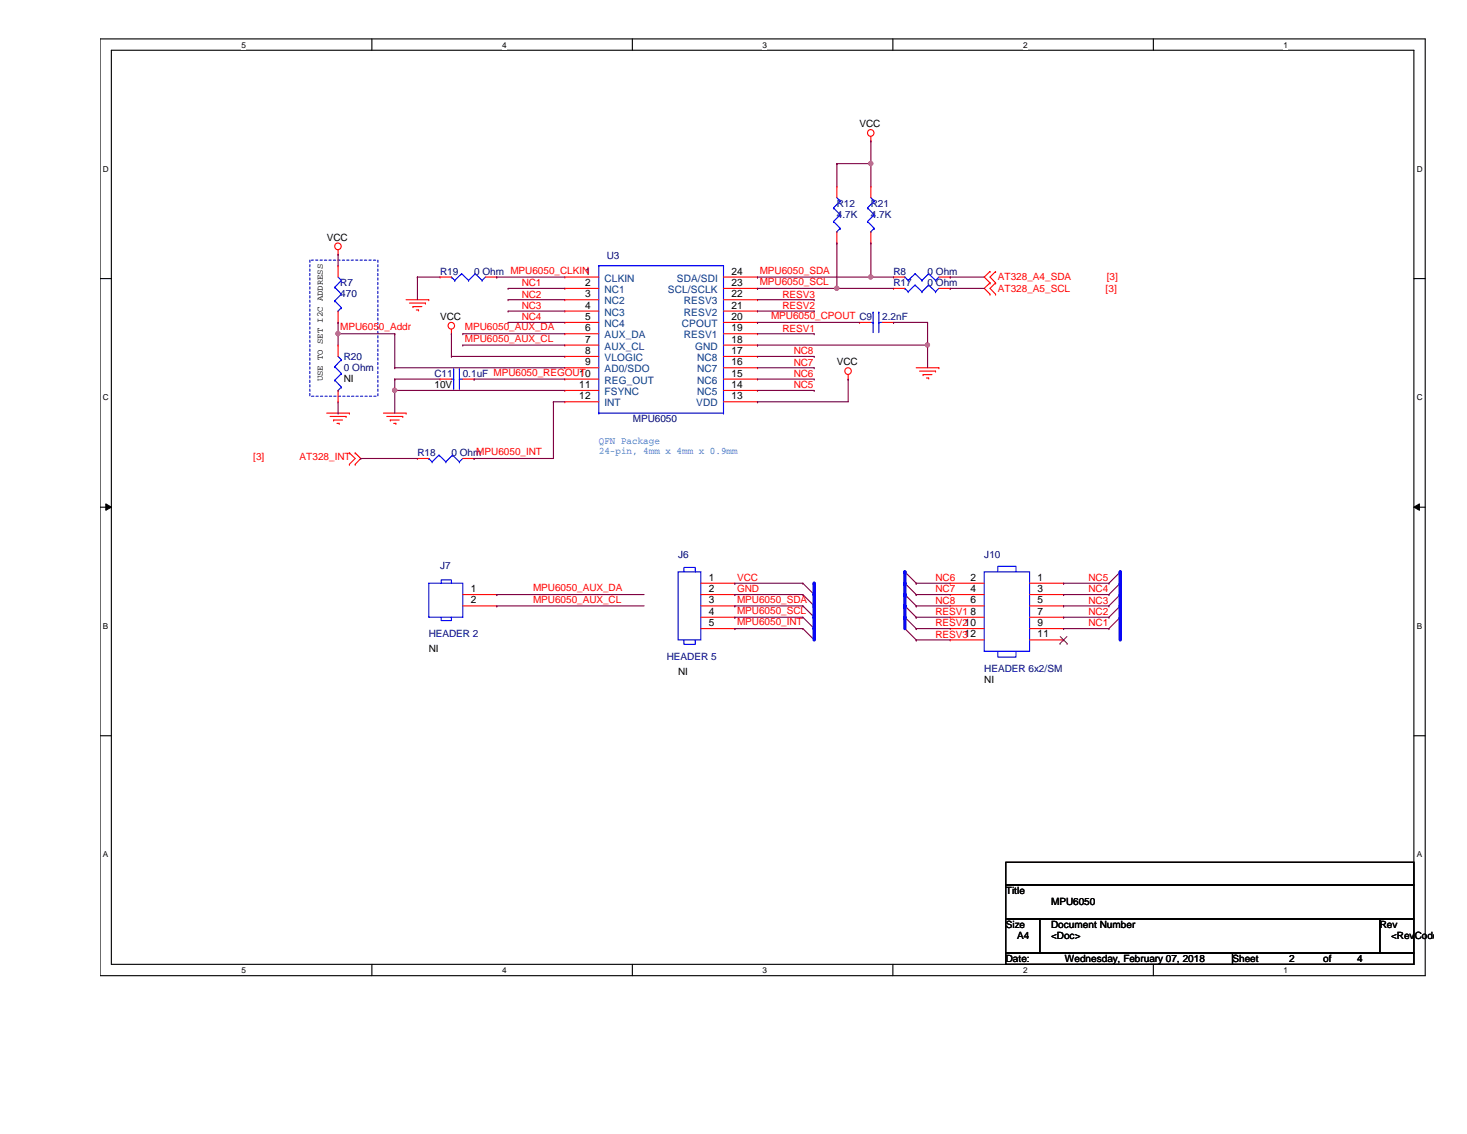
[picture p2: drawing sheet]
<svg xmlns="http://www.w3.org/2000/svg" width="279mm" height="216mm" viewBox="0 0 279 216" stroke-linecap="round" stroke-linejoin="round" font-family="sans-serif">
<path d="M19.1 7.4h252.3v178.4h-252.3zM21.2 9.6h248.1v174h-248.1z" fill="none" stroke="#000" stroke-width=".21"/>
<g fill="#fff">
<path d="M46 7.7h.9v1.7h-.9z"/>
<path d="M46 183.9h.9v1.7h-.9z"/>
</g>
<path d="M70.8 7.4v2.2M70.8 183.6v2.2" fill="none" stroke="#000" stroke-width=".21"/>
<g fill="#fff">
<path d="M95.6 7.7h.9v1.7h-.9z"/>
<path d="M95.6 183.9h.9v1.7h-.9z"/>
</g>
<path d="M120.4 7.4v2.2M120.4 183.6v2.2" fill="none" stroke="#000" stroke-width=".21"/>
<g fill="#fff">
<path d="M145.2 7.7h.9v1.7h-.9z"/>
<path d="M145.2 183.9h.9v1.7h-.9z"/>
</g>
<path d="M170.1 7.4v2.2M170.1 183.6v2.2" fill="none" stroke="#000" stroke-width=".21"/>
<g fill="#fff">
<path d="M194.9 7.7h.8v1.7h-.8z"/>
<path d="M194.9 183.9h.8v1.7h-.8z"/>
</g>
<path d="M219.7 7.4v2.2M219.7 183.6v2.2" fill="none" stroke="#000" stroke-width=".21"/>
<g fill="#fff">
<path d="M244.5 7.7h.8v1.7h-.8z"/>
<path d="M244.5 183.9h.8v1.7h-.8z"/>
<path d="M19.6 31.3h1.1v1.7h-1.1z"/>
<path d="M269.8 31.3h1.1v1.7h-1.1z"/>
<path d="M19.6 74.8h1.1v1.7h-1.1z"/>
<path d="M269.8 74.8h1.1v1.7h-1.1z"/>
</g>
<path d="M19.1 53h2.1M269.3 53h2.1" fill="none" stroke="#000" stroke-width=".21"/>
<g fill="#fff">
<path d="M19.6 118.3h1v1.7h-1z"/>
<path d="M269.8 118.3h1v1.7h-1z"/>
</g>
<path d="M19.1 96.6h2.1M269.3 96.6h2.1" fill="none" stroke="#000" stroke-width=".21"/>
<path d="M20.2 95.9l1 .7-1 .6zM269.3 96.6l1-.7v1.3z" fill="#000"/>
<path d="M20.2 95.9l1 .7-1 .6zM269.3 96.6l1-.7v1.3z" fill="none" stroke="#000" stroke-width=".19"/>
<g fill="#fff">
<path d="M19.6 161.8h1v1.7h-1z"/>
<path d="M269.8 161.8h1v1.7h-1z"/>
</g>
<path d="M19.1 140.1h2.1M269.3 140.1h2.1M191.6 164.2h77.7v4.3h-77.7zM191.6 168.5h77.7v6.5h-77.7zM191.6 175h6.4v6.4h-6.4zM198 175h64.8v6.4h-64.8zM262.8 175h6.5v6.4h-6.5zM191.6 181.4h43.1v2.2h-43.1zM234.7 181.4h34.6v2.2h-34.6z" fill="none" stroke="#000" stroke-width=".21"/>
<path d="M59 49.5h13v25.9h-13z" fill="none" stroke="#00f" stroke-width=".21" stroke-dasharray=".4 .4"/>
<g fill="none" stroke="#f00" stroke-width=".21">
<path d="M159.4 35.5h.1M159.4 35.5v2.1M165.9 26.8h.1M165.9 35.5h.1M165.9 26v.8M165.9 35.5v2.1M64.4 48.4h.1M64.4 50.6h.1M64.4 47.6v.8M64.4 50.6v2.1M64.4 59.2v2.2M77.3 57.1h4.4"/>
<path d="M78 57.7h3M78.7 58.4h.1M78.7 58.4h1.6M79.3 59h.4M79.7 59h.1M81 57.7h.1M81.7 57.1h.1M83.8 52.7h.1M83.8 52.7h2.2M92.5 52.7h2.1M94.6 52.7h.1M107.6 52.7h.1"/>
<path d="M107.6 54.9h.1M107.6 57.1h.1M107.6 59.2h.1M107.6 57.1h6.4M107.6 52.7h6.4M107.6 54.9h6.4M107.6 59.2h6.4M137.8 57.1h6.5M137.8 52.7h6.5M137.8 54.9h6.5M137.8 59.2h6.5M144.3 59.2h.1"/>
<path d="M144.3 57.1h.1M144.3 54.9h.1M144.3 52.7h.1M159.4 46.3h.1M159.4 44.1v2.2M165.9 46.3h.1M165.9 44.1v2.2M170.2 54.9h.1M170.2 52.7h.1M170.2 52.7h2.1M170.2 54.9h2.1M178.8 52.7h2.2"/>
<path d="M178.8 54.9h2.2M181 54.9h.1M181 52.7h.1M188.6 51.7h.1M188.6 53.8h.1M188.6 56h.1M188.6 51.7l-1.1 1 1.1 1.1M188.6 53.8l-1.1 1.1 1.1 1.1M189.6 53.8h.1M189.6 51.7h.1M189.6 56h.1M189.6 51.7l-1 1 1 1.1"/>
<path d="M189.6 53.8l-1 1.1 1 1.1M62.2 78.7h4.3M62.9 79.3h3M63.5 80h.1M63.5 80h1.7M64.4 61.4h.1M64.4 65.7h.1M64.4 76.5h.1M64.4 65.7v2.2M64.4 74.3v2.2M65.9 79.3h.1M66.5 78.7h.1"/>
<path d="M73 78.7h4.3M73.7 79.3h3M74.3 80h.1M74.3 80h1.7M76.7 79.3h.1M77.3 78.7h.1M83.8 72.2h.1M83.8 72.2h2.2M86 63.5h.1M86 62.7v.8M88.1 72.2h2.2M90.3 72.2h.1"/>
<path d="M107.6 61.4h.1M107.6 63.5h.1M107.6 65.7h.1M107.6 67.9h.1M107.6 70h.1M107.6 72.2h.1M107.6 74.3h.1M107.6 76.5h.1M107.6 70h6.4M107.6 61.4h6.4M107.6 63.5h6.4M107.6 65.7h6.4"/>
<path d="M107.6 67.9h6.4M107.6 72.2h6.4M107.6 74.3h6.4M107.6 76.5h6.4M137.8 70h6.5M137.8 61.4h6.5M137.8 63.5h6.5M137.8 65.7h6.5M137.8 67.9h6.5M137.8 72.2h6.5M137.8 74.3h6.5M137.8 76.5h6.5"/>
<path d="M144.3 76.5h.1M144.3 74.3h.1M144.3 72.2h.1M144.3 70h.1M144.3 67.9h.1M144.3 65.7h.1M144.3 63.5h.1M144.3 61.4h.1M161.5 72.2h.1M161.5 71.3v.9M163.7 61.4h.1M163.7 61.4h2.2"/>
<path d="M168 61.4h2.2M170.2 61.4h.1M174.5 70h4.3M175.1 70.7h3.1M175.8 71.3h.1M175.8 71.3h1.7M176.4 72h.5M176.9 72h.1M178.2 70.7h.1M178.8 70h.1M64.2 80.6h.4M64.6 80.6h.1"/>
<path d="M66.5 86.2h.1M66.5 88.4h.1M66.5 86.2l1.1 1.1-1.1 1.1M67.6 88.4h.1M67.6 86.2h.1M67.6 86.2l1.1 1.1-1.1 1.1M75 80.6h.4M75.4 80.6h.1M79.5 87.3h.1M79.5 87.3h2.2M88.1 87.3h2.2M90.3 87.3h.1"/>
<path d="M88.1 113.2h6.5M88.1 115.4h6.5M94.6 113.2h.1M94.6 115.4h.1M133.5 111h6.5M133.5 113.2h6.5M133.5 115.4h6.5M133.5 117.5h6.5M133.5 119.7h6.5M140 111h.1M140 113.2h.1M140 115.4h.1"/>
<path d="M140 117.5h.1M140 119.7h.1M181 111h.1M181 113.2h.1M181 115.4h.1M181 117.5h.1M181 119.7h.1M181 111h6.5M181 113.2h6.5M181 115.4h6.5M181 117.5h6.5M181 119.7h6.5"/>
<path d="M196.1 111h6.5M196.1 113.2h6.5M196.1 115.4h6.5M196.1 117.5h6.5M196.1 119.7h6.5M202.6 111h.1M202.6 113.2h.1M202.6 115.4h.1M202.6 117.5h.1M202.6 119.7h.1M181 121.8h.1M181 121.8h6.5"/>
<path d="M196.1 121.8h6.5M202.6 121.8h.1"/>
<circle cx="165.8" cy="25.3" r=".63"/>
<circle cx="64.4" cy="46.9" r=".63"/>
<circle cx="85.9" cy="62" r=".63"/>
<circle cx="161.5" cy="70.6" r=".63"/>
</g>
<g fill="none" stroke="#800040" stroke-width=".21">
<path d="M144.3 76.5h.1M144.3 65.7h.1M144.3 65.7h32.4M161.5 72.2h.1M161.5 72.2v4.3h-17.2M152.9 111h.1M152.9 113.2h.1M152.9 115.4h.1M152.9 117.5h.1M152.9 119.7h.1M152.9 111l2.2 2.2M152.9 113.2l2.2 2.2"/>
<path d="M152.9 115.4l2.2 2.1M152.9 117.5l2.2 2.2M152.9 119.7l2.2 2.1M172.3 119.7l2.2 2.1M172.3 117.5l2.2 2.2M172.3 115.4l2.2 2.1M172.3 113.2l2.2 2.2M172.3 111l2.2 2.2M172.3 108.9l2.2 2.1M174.5 119.7h.1M174.5 117.5h.1M174.5 115.4h.1"/>
<path d="M174.5 113.2h.1M174.5 111h.1M211.2 111h.1M211.2 113.2h.1M211.2 115.4h.1M211.2 117.5h.1M211.2 119.7h.1M213.4 108.9l-2.2 2.1M213.4 111l-2.2 2.2M213.4 113.2l-2.2 2.2M213.4 115.4l-2.2 2.1M213.4 117.5l-2.2 2.2"/>
<path d="M174.5 121.8h.1"/>
</g>
<g fill="none" stroke="#00f" stroke-width=".21">
<path d="M158.8 39.6h.1M158.8 39.6l1.2 1.3M159.4 37.6l.6 .7M160 38.3h.1M160 38.3l-1.2 1.3M165.2 39.6h.1M165.2 39.6l1.3 1.3M165.9 37.6l.6 .7M166.5 38.3h.1M166.5 38.3l-1.3 1.3M63.8 54.7h.1M63.8 57.3h.1"/>
<path d="M63.8 54.7l1.2 1.3M63.8 57.3l1.2 1.3M64.4 59.2h.1M64.4 52.7l.6 .7M65 53.4h.1M65 56h.1M65 58.6h.1M65 53.4l-1.2 1.3M65 56l-1.2 1.3M65 58.6l-.6 .6M86 52.7h.1M86 52.7l.6 .7"/>
<path d="M86.6 53.4h.1M87.9 52.1h.1M87.9 52.1l1.3 1.3M87.9 52.1l-1.3 1.3M89.2 53.4h.1M90.5 52.1h.1M90.5 52.1l1.3 1.3M90.5 52.1l-1.3 1.3M91.8 53.4h.1M92.5 52.7l-.7 .7M114 50.6h.1M114 50.6h23.8"/>
<path d="M114 50.6v28.1M137.8 50.6h.1M137.8 50.6v28.1M158.8 42.2h.1M158.8 42.2l1.2 1.3M159.4 44.1h.1M160 40.9h.1M160 43.5h.1M160 40.9l-1.2 1.3M160 43.5l-.6 .6M165.2 42.2h.1M165.2 42.2l1.3 1.3"/>
<path d="M165.9 44.1h.1M166.3 59.4h.1M166.3 59.4v3.9M166.5 40.9h.1M166.5 43.5h.1M166.5 40.9l-1.3 1.3M166.5 43.5l-.6 .6M167.4 59.4h.1M167.4 59.4v3.9M172.3 54.9h.1M172.3 52.7h.1M172.3 54.9l.7 .6"/>
<path d="M172.3 52.7l.7 .7M173 55.5h.1M173 53.4h.1M174.3 54.3h.1M174.3 52.1h.1M174.3 54.3l1.3 1.2M174.3 54.3l-1.3 1.2M174.3 52.1l1.3 1.3M174.3 52.1l-1.3 1.3M175.6 55.5h.1M175.6 53.4h.1M176.9 54.3h.1"/>
<path d="M176.9 52.1h.1M176.9 54.3l1.3 1.2M176.9 54.3l-1.3 1.2M176.9 52.1l1.3 1.3M176.9 52.1l-1.3 1.3M178.2 55.5h.1M178.2 53.4h.1M178.8 54.9l-.6 .6M178.8 52.7l-.6 .7M63.8 69.8h.1M63.8 72.4h.1M63.8 69.8l1.2 1.3"/>
<path d="M63.8 72.4l1.2 1.3M64.4 74.3h.1M64.4 67.9l.6 .6M65 68.5h.1M65 71.1h.1M65 73.7h.1M65 68.5l-1.2 1.3M65 71.1l-1.2 1.3M65 73.7l-.6 .6M86 72.2h.4M86.4 72.2h.1M86.4 70.2h.1"/>
<path d="M86.4 70.2v3.9M87.5 70.2h.1M87.5 72.2h.1M87.5 72.2h.6M87.5 70.2v3.9M114 78.7h.1M114 78.7h23.8M137.8 78.7h.1M165.9 61.4h.4M166.3 61.4h.1M167.4 61.4h.1M167.4 61.4h.6"/>
<path d="M81.7 87.3h.1M81.7 87.3l.6 .6M82.3 87.9h.1M83.6 86.7h.1M83.6 86.7l1.3 1.2M83.6 86.7l-1.3 1.2M84.9 87.9h.1M86.2 86.7h.1M86.2 86.7l1.3 1.2M86.2 86.7l-1.3 1.2M87.5 87.9h.1M88.1 87.3l-.6 .6"/>
<path d="M81.7 111h6.4v6.5h-6.4zM84 111v-.6h2v.6M84 117.5v.7h2v-.7M129.2 108.9h4.3v12.9h-4.3zM130.3 108.9v-.9h2.1v.9M187.5 108.9h8.6v15.1h-8.6zM190 108.9v-1.1h3.5v1.1M130.3 121.8v.9h2.1v-.9M190 124v1.1h3.5v-1.1"/>
</g>
<path d="M201.9 122.5h.1M201.9 121.2l1.3 1.3M203.2 121.2l-1.3 1.3M203.2 122.5h.1" fill="none" stroke="#804000" stroke-width=".19"/>
<circle cx="176.6" cy="65.7" r=".4" fill="#f0f"/>
<circle cx="176.6" cy="65.7" r=".4" fill="none" stroke="#f0f" stroke-width=".21"/>
<g fill="none" stroke="#800040" stroke-width=".21">
<path d="M64.4 48.4h.1M64.4 48.4v2.2M144.3 52.7h.1M144.3 52.7h21.6M144.3 61.4h.1M144.3 61.4h19.4M170.2 61.4h.1M170.2 61.4h6.5M176.7 65.7h.1M176.7 61.4h.1M176.7 61.4v8.6M90.3 87.3h.1"/>
<path d="M90.3 87.3h15.1"/>
</g>
<circle cx="165.8" cy="52.7" r=".4" fill="#f0f"/>
<circle cx="165.8" cy="52.7" r=".4" fill="none" stroke="#f0f" stroke-width=".21"/>
<path d="M144.3 54.9h.1M144.3 54.9h15.1" fill="none" stroke="#800040" stroke-width=".21"/>
<circle cx="159.4" cy="54.9" r=".4" fill="#f0f"/>
<circle cx="159.4" cy="54.9" r=".4" fill="none" stroke="#f0f" stroke-width=".21"/>
<path d="M181 52.7h.1M181 54.9h.1M181 52.7h6.5M181 54.9h6.5M68.7 87.3h.1M68.7 87.3h10.8" fill="none" stroke="#800040" stroke-width=".21"/>
<path d="M155.1 111v2.2" fill="none" stroke="#00f" stroke-width=".64"/>
<circle cx="155.1" cy="111" r=".32" fill="#00f"/>
<path d="M140 111h.1M140 111h12.9" fill="none" stroke="#800040" stroke-width=".21"/>
<path d="M155.1 113.2v2.2" fill="none" stroke="#00f" stroke-width=".64"/>
<circle cx="155.1" cy="113.2" r=".32" fill="#00f"/>
<path d="M140 113.2h.1M140 113.2h12.9" fill="none" stroke="#800040" stroke-width=".21"/>
<path d="M155.1 115.4v2.1" fill="none" stroke="#00f" stroke-width=".64"/>
<circle cx="155.1" cy="115.4" r=".32" fill="#00f"/>
<path d="M140 115.4h.1M140 115.4h12.9" fill="none" stroke="#800040" stroke-width=".21"/>
<path d="M155.1 117.5v2.2" fill="none" stroke="#00f" stroke-width=".64"/>
<circle cx="155.1" cy="117.5" r=".32" fill="#00f"/>
<path d="M140 117.5h.1M140 117.5h12.9" fill="none" stroke="#800040" stroke-width=".21"/>
<path d="M155.1 119.7v2.1" fill="none" stroke="#00f" stroke-width=".64"/>
<circle cx="155.1" cy="119.7" r=".32" fill="#00f"/>
<g fill="none" stroke="#800040" stroke-width=".21">
<path d="M159.4 31.2h.1M159.4 31.2v4.3M159.4 31.2h6.5M165.9 26.8h.1M165.9 31.2h.1M165.9 26.8v8.7M159.4 46.3h.1M159.4 54.9h.1M159.4 46.3v8.6M159.4 54.9h10.8M165.9 46.3h.1M165.9 52.7h.1"/>
<path d="M165.9 46.3v6.4M165.9 52.7h4.3M140 119.7h.1M140 119.7h12.9"/>
</g>
<circle cx="165.8" cy="31.1" r=".4" fill="#f0f"/>
<circle cx="165.8" cy="31.1" r=".4" fill="none" stroke="#f0f" stroke-width=".21"/>
<path d="M75.2 74.3h.1M75.2 74.3v4.4M75.2 74.3h32.4M105.4 76.5h.1M105.4 76.5v10.8M105.4 76.5h2.2" fill="none" stroke="#800040" stroke-width=".21"/>
<circle cx="75.2" cy="74.3" r=".4" fill="#f0f"/>
<circle cx="75.2" cy="74.3" r=".4" fill="none" stroke="#f0f" stroke-width=".21"/>
<g fill="none" stroke="#800040" stroke-width=".21">
<path d="M64.4 61.4h.1M64.4 63.5h.1M64.4 61.4v2.1M64.4 63.5h10.8M75.2 72.2h.1M75.2 70h.1M75.2 63.5h.1M75.2 72.2h8.6M75.2 63.5v6.5M75.2 72.2v2.1M75.2 70h32.4M90.3 72.2h.1"/>
<path d="M90.3 72.2h17.3"/>
</g>
<circle cx="64.4" cy="63.5" r=".4" fill="#f0f"/>
<circle cx="64.4" cy="63.5" r=".4" fill="none" stroke="#f0f" stroke-width=".21"/>
<g fill="none" stroke="#800040" stroke-width=".21">
<path d="M79.5 52.7h.1M79.5 52.7v4.4M79.5 52.7h4.3M94.6 52.7h.1M94.6 52.7h13M96.8 54.9h.1M96.8 57.1h.1M96.8 59.2h.1M96.8 54.9h10.8M96.8 57.1h10.8M96.8 59.2h10.8M144.3 57.1h10.8"/>
<path d="M144.3 59.2h10.8M155.1 59.2h.1M155.1 57.1h.1M64.4 63.5h.1M64.4 78.7h.1M64.4 63.5v2.2M64.4 76.5v2.2M86 63.5h.1M86 67.9h.1M86 63.5v4.4M86 67.9h21.6M88.1 63.5h.1"/>
<path d="M88.1 65.7h.1M88.1 63.5h19.5M88.1 65.7h19.5M96.8 61.4h.1M96.8 61.4h10.8M144.3 67.9h10.8M144.3 63.5h10.8M144.3 74.3h10.8M144.3 72.2h10.8M144.3 70h10.8M155.1 74.3h.1M155.1 72.2h.1"/>
<path d="M155.1 70h.1M155.1 67.9h.1M155.1 63.5h.1M94.6 113.2h.1M94.6 115.4h.1M94.6 113.2h28.1M94.6 115.4h28.1"/>
</g>
<path d="M172.3 108.9v2.1" fill="none" stroke="#00f" stroke-width=".64"/>
<circle cx="172.3" cy="108.9" r=".32" fill="#00f"/>
<path d="M213.4 108.9v2.1" fill="none" stroke="#00f" stroke-width=".64"/>
<circle cx="213.4" cy="108.9" r=".32" fill="#00f"/>
<path d="M174.5 119.7h.1M174.5 119.7h6.5M174.5 121.8h.1M174.5 121.8h6.5" fill="none" stroke="#800040" stroke-width=".21"/>
<path d="M172.3 117.5v2.2" fill="none" stroke="#00f" stroke-width=".64"/>
<circle cx="172.3" cy="117.5" r=".32" fill="#00f"/>
<path d="M174.5 117.5h.1M174.5 117.5h6.5" fill="none" stroke="#800040" stroke-width=".21"/>
<path d="M172.3 115.4v2.1" fill="none" stroke="#00f" stroke-width=".64"/>
<circle cx="172.3" cy="115.4" r=".32" fill="#00f"/>
<path d="M174.5 115.4h.1M174.5 115.4h6.5" fill="none" stroke="#800040" stroke-width=".21"/>
<path d="M172.3 113.2v2.2" fill="none" stroke="#00f" stroke-width=".64"/>
<circle cx="172.3" cy="113.2" r=".32" fill="#00f"/>
<path d="M174.5 113.2h.1M174.5 113.2h6.5" fill="none" stroke="#800040" stroke-width=".21"/>
<path d="M172.3 111v2.2" fill="none" stroke="#00f" stroke-width=".64"/>
<circle cx="172.3" cy="111" r=".32" fill="#00f"/>
<path d="M174.5 111h.1M174.5 111h6.5M202.6 111h.1M202.6 113.2h.1M202.6 111h8.6M202.6 113.2h8.6" fill="none" stroke="#800040" stroke-width=".21"/>
<path d="M213.4 111v2.2" fill="none" stroke="#00f" stroke-width=".64"/>
<circle cx="213.4" cy="111" r=".32" fill="#00f"/>
<path d="M202.6 115.4h.1M202.6 115.4h8.6" fill="none" stroke="#800040" stroke-width=".21"/>
<path d="M213.4 113.2v2.2" fill="none" stroke="#00f" stroke-width=".64"/>
<circle cx="213.4" cy="113.2" r=".32" fill="#00f"/>
<path d="M202.6 117.5h.1M202.6 117.5h8.6" fill="none" stroke="#800040" stroke-width=".21"/>
<path d="M213.4 115.4v2.1" fill="none" stroke="#00f" stroke-width=".64"/>
<circle cx="213.4" cy="115.4" r=".32" fill="#00f"/>
<path d="M202.6 119.7h.1M202.6 119.7h8.6" fill="none" stroke="#800040" stroke-width=".21"/>
<path d="M213.4 117.5v4.3" fill="none" stroke="#00f" stroke-width=".64"/>
<circle cx="213.4" cy="117.5" r=".32" fill="#00f"/>
<circle cx="176.6" cy="65.7" r=".4" fill="#f0f"/>
<circle cx="176.6" cy="65.7" r=".4" fill="none" stroke="#f0f" stroke-width=".21"/>
<circle cx="165.8" cy="52.7" r=".4" fill="#f0f"/>
<circle cx="165.8" cy="52.7" r=".4" fill="none" stroke="#f0f" stroke-width=".21"/>
<circle cx="159.4" cy="54.9" r=".4" fill="#f0f"/>
<circle cx="159.4" cy="54.9" r=".4" fill="none" stroke="#f0f" stroke-width=".21"/>
<circle cx="165.8" cy="31.1" r=".4" fill="#f0f"/>
<circle cx="165.8" cy="31.1" r=".4" fill="none" stroke="#f0f" stroke-width=".21"/>
<circle cx="75.2" cy="74.3" r=".4" fill="#f0f"/>
<circle cx="75.2" cy="74.3" r=".4" fill="none" stroke="#f0f" stroke-width=".21"/>
<circle cx="64.4" cy="63.5" r=".4" fill="#f0f"/>
<circle cx="64.4" cy="63.5" r=".4" fill="none" stroke="#f0f" stroke-width=".21"/>
<g font-size="1.9">
<text x="163.7" y="24.2">VCC</text>
<text x="62.2" y="45.8">VCC</text>
<text x="139.3" y="52.3">24</text>
<text x="111.4" y="54.4">2</text>
<text x="111.4" y="56.6">3</text>
<text x="111.4" y="58.8">4</text>
<text x="139.3" y="58.8">21</text>
<text x="139.3" y="56.6">22</text>
<text x="139.3" y="54.4">23</text>
<text x="83.8" y="60.9">VCC</text>
<text x="111.4" y="60.9">5</text>
<text x="111.4" y="63.1">6</text>
<text x="111.4" y="65.2">7</text>
<text x="139.3" y="65.2">18</text>
<text x="139.3" y="63.1">19</text>
<text x="139.3" y="60.9">20</text>
<text x="110.3" y="71.7">10</text>
<text x="111.4" y="67.4">8</text>
<text x="111.4" y="69.6">9</text>
<text x="139.3" y="71.7">15</text>
<text x="139.3" y="69.6">16</text>
<text x="139.3" y="67.4">17</text>
<text x="159.4" y="69.6">VCC</text>
<text x="65.5" y="72.8">NI</text>
<text x="82.8" y="73.9">10V</text>
<text x="110.3" y="73.9">11</text>
<text x="110.3" y="76">12</text>
<text x="139.3" y="76">13</text>
<text x="139.3" y="73.9">14</text>
<text x="89.7" y="112.7">1</text>
<text x="135" y="110.6">1</text>
<text x="135" y="112.7">2</text>
<text x="184.8" y="110.6">2</text>
<text x="184.8" y="112.7">4</text>
<text x="197.6" y="110.6">1</text>
<text x="197.6" y="112.7">3</text>
<text x="89.7" y="114.9">2</text>
<text x="135" y="114.9">3</text>
<text x="135" y="117.1">4</text>
<text x="135" y="119.2">5</text>
<text x="184.8" y="114.9">6</text>
<text x="184.8" y="117.1">8</text>
<text x="197.6" y="114.9">5</text>
<text x="197.6" y="117.1">7</text>
<text x="197.6" y="119.2">9</text>
<text x="81.7" y="124.2">NI</text>
<text x="197.6" y="121.4">11</text>
<text x="129.2" y="128.5">NI</text>
<text x="187.5" y="130">NI</text>
<text x="191.6" y="170.2">Title</text>
<text x="200.2" y="172.3">MPU6050</text>
<text x="191.6" y="176.7">Size</text>
<text x="193.7" y="178.8">A4</text>
<text x="200.2" y="176.7">Document Number</text>
<text x="200.2" y="178.8">&lt;Doc&gt;</text>
<text x="262.8" y="176.7">Rev</text>
<text x="265" y="178.8">&lt;RevCode</text>
<text x="191.6" y="183.1">Date:</text>
<text x="202.8" y="183.1">Wednesday, February 07, 2018</text>
<text x="234.7" y="183.1">Sheet</text>
<text x="245.5" y="183.1">2</text>
<text x="252" y="183.1">of</text>
<text x="258.5" y="183.1">4</text>
</g>
<g font-size="1.9" fill="#000080">
<text x="159.4" y="39.3">R12</text>
<text x="159.4" y="41.5">4.7K</text>
<text x="165.9" y="39.3">R21</text>
<text x="165.9" y="41.5">4.7K</text>
<text x="83.8" y="52.3">R19</text>
<text x="90.3" y="52.3">0 Ohm MPU6050_CLKIN1</text>
<text x="115.6" y="49.3">U3</text>
<text x="170.2" y="52.3">R8</text>
<text x="176.7" y="52.3">0 Ohm</text>
<text x="64.8" y="54.4">R7</text>
<text x="64.8" y="56.6">470</text>
<text x="170.2" y="54.4">R17</text>
<text x="176.7" y="54.4">0 Ohm</text>
<text x="168" y="60.9">2.2nF</text>
<text x="65.5" y="68.5">R20</text>
<text x="65.5" y="70.7">0 Ohm</text>
<text x="82.8" y="71.7">C11</text>
<text x="88.1" y="71.7">0.1uF MPU6050_REGOUT</text>
<text x="120.5" y="80.3">MPU6050</text>
<text x="79.5" y="86.8">R18</text>
<text x="86" y="86.8">0 Ohm</text>
<text x="129.2" y="106.3">J6</text>
<text x="187.5" y="106.3">J10</text>
<text x="83.8" y="108.4">J7</text>
<text x="81.7" y="121.4">HEADER 2</text>
<text x="127" y="125.7">HEADER 5</text>
<text x="187.5" y="127.8">HEADER 6x2/SM</text>
</g>
<g font-size="1.9" fill="#004080">
<text x="115.1" y="53.6">CLKIN</text>
<text x="128.9" y="53.6">SDA/SDI</text>
<text x="115.1" y="55.8">NC1</text>
<text x="115.1" y="58">NC2</text>
<text x="127.2" y="55.8">SCL/SCLK</text>
<text x="130.3" y="58">RESV3</text>
<text x="115.1" y="60.1">NC3</text>
<text x="115.1" y="62.3">NC4</text>
<text x="115.1" y="64.4">AUX_DA</text>
<text x="129.9" y="62.3">CPOUT</text>
<text x="130.3" y="64.4">RESV1</text>
<text x="130.3" y="60.1">RESV2</text>
<text x="115.1" y="66.6">AUX_CL</text>
<text x="115.1" y="68.7">VLOGIC</text>
<text x="115.1" y="70.9">AD0/SDO</text>
<text x="132.4" y="66.6">GND</text>
<text x="132.8" y="70.9">NC7</text>
<text x="132.8" y="68.7">NC8</text>
<text x="115.1" y="73.1">REG_OUT</text>
<text x="115.1" y="75.2">FSYNC</text>
<text x="115.1" y="77.4">INT</text>
<text x="132.6" y="77.4">VDD</text>
<text x="132.8" y="75.2">NC5</text>
<text x="132.8" y="73.1">NC6</text>
</g>
<g font-size="1.9" fill="#f00">
<text x="144.7" y="52.1">MPU6050_SDA</text>
<text x="190" y="53.4">AT328_A4_SDA</text>
<text x="210.8" y="53.4">[3]</text>
<text x="99.4" y="54.5">NC1</text>
<text x="99.4" y="56.6">NC2</text>
<text x="99.4" y="58.8">NC3</text>
<text x="144.7" y="54.3">MPU6050_SCL</text>
<text x="149" y="58.8">RESV2</text>
<text x="149" y="56.6">RESV3</text>
<text x="190" y="55.5">AT328_A5_SCL</text>
<text x="210.6" y="55.5">[3]</text>
<text x="64.8" y="62.9">MPU6050_Addr</text>
<text x="88.6" y="62.9">MPU6050_AUX_DA</text>
<text x="88.6" y="65.1">MPU6050_AUX_CL</text>
<text x="99.4" y="61">NC4</text>
<text x="146.9" y="60.7">MPU6050_CPOUT C9</text>
<text x="149" y="63.1">RESV1</text>
<text x="151.2" y="71.8">NC6</text>
<text x="151.2" y="69.6">NC7</text>
<text x="151.2" y="67.4">NC8</text>
<text x="151.2" y="73.9">NC5</text>
<text x="48.2" y="87.7">[3]</text>
<text x="57.1" y="87.7">AT328_INT</text>
<text x="90.7" y="86.7">MPU6050_INT</text>
<text x="101.5" y="112.6">MPU6050_AUX_DA</text>
<text x="140.4" y="110.6">VCC</text>
<text x="140.4" y="112.8">GND</text>
<text x="178.2" y="112.8">NC7</text>
<text x="178.2" y="110.6">NC6</text>
<text x="207.3" y="110.6">NC5</text>
<text x="207.3" y="112.8">NC4</text>
<text x="101.5" y="114.7">MPU6050_AUX_CL</text>
<text x="140.4" y="114.7">MPU6050_SDA</text>
<text x="140.4" y="116.9">MPU6050_SCL</text>
<text x="140.4" y="119">MPU6050_INT</text>
<text x="178.2" y="119.3">RESV210</text>
<text x="178.2" y="117.1">RESV1</text>
<text x="178.2" y="114.9">NC8</text>
<text x="207.3" y="114.9">NC3</text>
<text x="207.3" y="117.1">NC2</text>
<text x="207.3" y="119.3">NC1</text>
<text x="178.2" y="121.4">RESV312</text>
</g>
<g font-size="1.9" fill="#0080ff">
<text x="114" y="84.5">QFN Package</text>
<text x="114" y="86.4">24-pin, 4mm x 4mm x 0.9mm</text>
</g>
<text font-size="1.7" x="61.5" y="72.6" transform="rotate(-90 61.5 72.6)">USE TO SET I2C ADDRESS</text>
<g font-size="1.6">
<text x="46" y="9.1">5</text>
<text x="95.6" y="9.1">4</text>
<text x="145.2" y="9.1">3</text>
<text x="194.9" y="9.1">2</text>
<text x="244.5" y="9.1">1</text>
<text x="19.6" y="32.7">D</text>
<text x="269.8" y="32.7">D</text>
<text x="19.6" y="76.2">C</text>
<text x="269.8" y="76.2">C</text>
<text x="19.6" y="119.7">B</text>
<text x="269.8" y="119.7">B</text>
<text x="19.6" y="163.2">A</text>
<text x="269.8" y="163.2">A</text>
<text x="46" y="185.3">5</text>
<text x="95.6" y="185.3">4</text>
<text x="145.2" y="185.3">3</text>
<text x="194.9" y="185.3">2</text>
<text x="244.5" y="185.3">1</text>
</g>
</svg>
